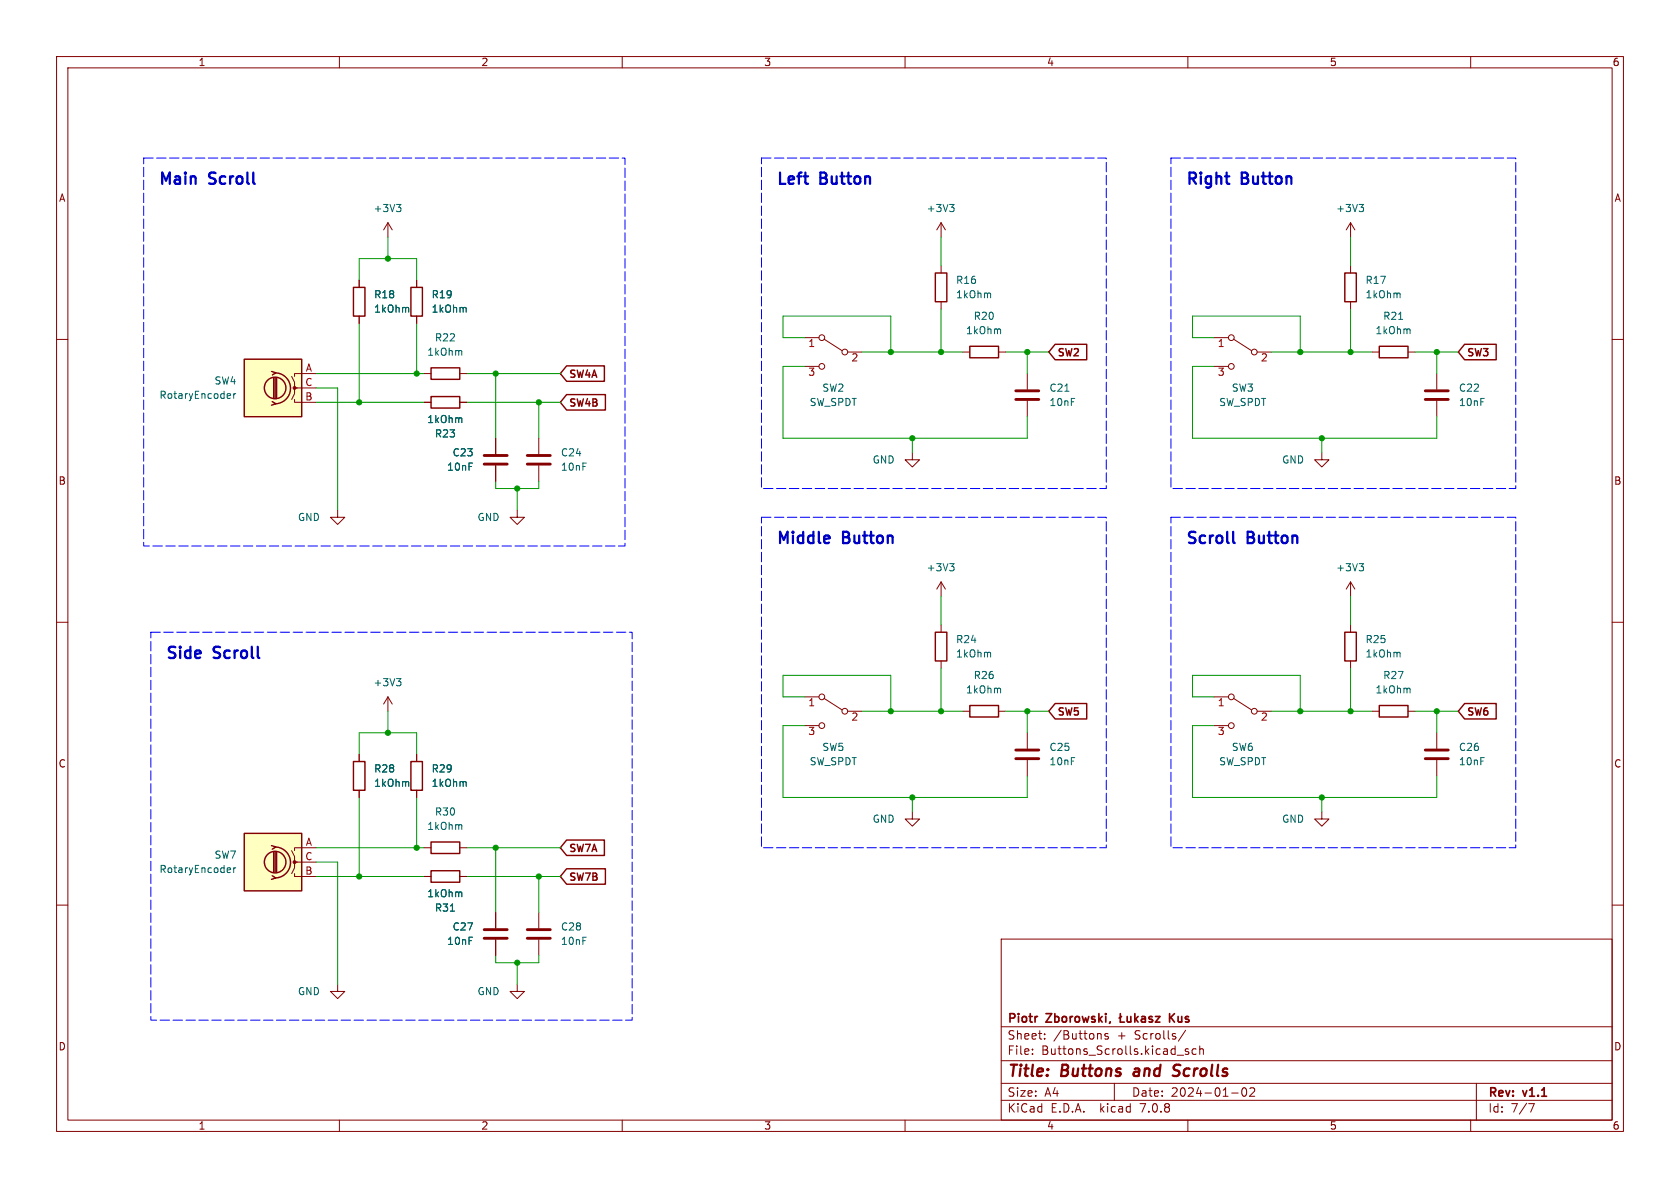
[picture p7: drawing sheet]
<svg xmlns="http://www.w3.org/2000/svg" width="297mm" height="210mm" viewBox="0 0 297 210" stroke-linecap="round" stroke-linejoin="round" font-family="sans-serif">
<g fill="none" stroke="#840000" stroke-width=".18">
<path d="M10 10h277v190h-277zM12 12h273v186h-273zM60 10v2M110 10v2M160 10v2M210 10v2M260 10v2M68.6 39.4l-.8 1.2M68.6 39.4v2.5M68.6 39.4l.7 1.2M166.4 39.4v2.5M166.4 39.4l-.8 1.2"/>
<path d="M166.4 39.4l.7 1.2M238.8 39.4v2.5M238.8 39.4l-.8 1.2M238.8 39.4l.7 1.2M10 60h2M63.5 49.5v1.3M63.5 55.9v1.3M73.7 49.5v1.3M73.7 55.9v1.3M142.2 59.7h2.6M145.7 59.9l3.1 2.1M166.4 47v1.3"/>
<path d="M166.4 53.3v1.3M214.6 59.7h2.6M218.1 59.9l3.1 2.1M238.8 47v1.3M238.8 53.3v1.3M285 60h2M51.6 66.5l.5 1.1v1h.5M52.1 70.6v.5h3.8M55.9 66h-3.8v.5M55.9 68.6h-3.8v1l-.5 1M74.9 66h1.3M74.9 71.1h1.3"/>
<path d="M81.3 66h1.2M81.3 71.1h1.2M87.6 77.5v2.8M95.2 77.5v2.8M142.2 64.8h2.6M149.9 62.2h2.5M170.2 62.2h1.2M176.5 62.2h1.3M181.6 66v2.8M181.6 70.9v2.8M214.6 64.8h2.6M222.2 62.2h2.6"/>
<path d="M242.6 62.2h1.2M248.9 62.2h1.3M254 66v2.8M254 70.9v2.8M59.7 90.2v1.2h-1.3l1.3 1.3 1.3-1.3h-1.3M87.6 82.3v2.8M91.4 90.2v1.2h-1.2l1.2 1.3 1.3-1.3h-1.3M95.2 82.3v2.8M161.3 80v1.3h-1.3l1.3 1.3 1.3-1.3h-1.3M233.7 80v1.3h-1.3l1.3 1.3 1.2-1.3h-1.2M10 110h2M166.4 102.9l-.8 1.2"/>
<path d="M166.4 102.9v2.5M166.4 110.5v1.3M166.4 116.8v1.3M166.4 102.9l.7 1.2M238.8 102.9l-.8 1.2M238.8 102.9v2.5M238.8 110.5v1.3M238.8 116.8v1.3M238.8 102.9l.7 1.2M285 110h2M63.5 133.4v1.2M63.5 139.7v1.3"/>
<path d="M68.6 123.2v2.5M68.6 123.2l-.8 1.3M68.6 123.2l.7 1.3M73.7 133.4v1.2M73.7 139.7v1.3M142.2 123.2h2.6M142.2 128.3h2.6M145.7 123.4l3.1 2.1M149.9 125.7h2.5M170.2 125.7h1.2M176.5 125.7h1.3M181.6 129.5v2.8"/>
<path d="M181.6 134.4v2.8M214.6 123.2h2.6M214.6 128.3h2.6M218.1 123.4l3.1 2.1M222.2 125.7h2.6M242.6 125.7h1.2M248.9 125.7h1.3M254 129.5v2.8M254 134.4v2.8M10 160h2M51.6 150.4l.5 1v1h.5M52.1 154.4v.5h3.8"/>
<path d="M55.9 149.9h-3.8v.5M55.9 152.4h-3.8v1l-.5 1M74.9 149.9h1.3M74.9 154.9h1.3M81.3 149.9h1.2M81.3 154.9h1.2M161.3 143.5v1.3h-1.3l1.3 1.3 1.3-1.3h-1.3M233.7 143.5v1.3h-1.3l1.3 1.3 1.2-1.3h-1.2M285 160h2M59.7 174v1.3h-1.3l1.3 1.2 1.3-1.2h-1.3M87.6 161.3v2.8M87.6 166.1v2.8"/>
<path d="M91.4 174v1.3h-1.2l1.2 1.2 1.3-1.2h-1.3M95.2 161.3v2.8M95.2 166.1v2.8M177 166h108v32h-108zM60 198v2M110 198v2M160 198v2M177 194.5h108M177 191.5h108M177 187.5h108M177 181.5h108M182.5 186.3v.1"/>
<path d="M182.5 185.5v.1M184.7 183.6v.1M184.7 182.8v.1M194.5 182.7l.2 .2v.8M195.9 182.8l-.4-.1-.2 .2 .1 .2 .5 .2v.3h-.6M197 191.5v3M208.1 186.5h1.1M209.6 182.1l-1.3 2M210 198v2M210.1 185.5l-.4-.1-.2 .2 .1 .2 .5 .2v.3h-.6M211.5 185.5l-.5-.1-.3 .3v.4l.2 .2h.6M212.1 185.5l.2-.1 .4 .1v.9"/>
<path d="M212.1 184.9v1.5M217.7 193.2h1.2M219.7 192.4l.2-.1a.81 .81 0 0 1 .6 .6 .81 .81 0 0 1-.3 .8l-.2 .1a.81 .81 0 0 1-.3-1.4zM221 192.4l.5-.1 .2 .1 .1 .3-.9 1.1h.9M260 198v2M261 191.5v6.5M270.2 195.1h1l-.6 1.5"/>
<circle cx="145.3" cy="59.7" r=".51"/>
<circle cx="217.7" cy="59.7" r=".51"/>
<circle cx="145.3" cy="64.8" r=".51"/>
<circle cx="149.4" cy="62.2" r=".51"/>
<circle cx="217.7" cy="64.8" r=".51"/>
<circle cx="221.7" cy="62.2" r=".51"/>
<circle cx="145.3" cy="123.2" r=".51"/>
<circle cx="145.3" cy="128.3" r=".51"/>
<circle cx="149.4" cy="125.7" r=".51"/>
<circle cx="217.7" cy="123.2" r=".51"/>
<circle cx="217.7" cy="128.3" r=".51"/>
<circle cx="221.7" cy="125.7" r=".51"/>
</g>
<path d="M200.5 189.5l-.1 .4 .2 .3M208.4 190a.85 .85 0 0 1-1.1 .1M208.4 188.2l-.7 .1a.46 .46 0 0 0-.2 .5 .46 .46 0 0 0 .3 .4l.6 .2" fill="none" stroke="#840000" stroke-width=".4"/>
<g fill="none" stroke="#840000" stroke-width=".3">
<path d="M198.1 179.2v1.5h.7M198.3 179.7l-.5 .3M199.3 179.7v.9l.4 .1 .2-.2M199.9 179.7v1M200.6 179.2v1.5M201.2 179.7l-.6 .6M201.8 179.8h.6l.1 .9M203.7 179.8l-.4-.1-.2 .2 .1 .2 .5 .2v.3h-.6M204.3 179.7h.8l-.8 1h.8M206.8 179.2v1.5M207 179.8l.6 .9M207.6 179.2l-.8 .8"/>
<path d="M200.8 180.1l.4 .6M202.5 180l-.5 .1a.29 .29 0 0 0-.2 .3 .29 .29 0 0 0 .2 .3l.5-.1"/>
</g>
<g fill="none" stroke="#840000" stroke-width=".51">
<path d="M179.6 70.6h4M179.6 69.1h4M252 70.6h4M252 69.1h4M85.6 82h4.1M85.6 80.5h4.1M93.2 82h4.1M93.2 80.5h4.1M179.6 134.1h4M179.6 132.6h4M252 134.1h4M252 132.6h4"/>
<path d="M85.6 165.9h4.1M85.6 164.3h4.1M93.2 165.9h4.1M93.2 164.3h4.1"/>
</g>
<g fill="none" stroke="#006464" stroke-width=".18">
<path d="M70.1 36.1h.8l-.4 .5M70.6 36.6l.3 .3v.3l-.3 .2M167.9 36.1h.8l-.5 .5M168.4 36.6l.3 .3v.3l-.3 .2M240.3 36.1h.8l-.5 .5M240.8 36.6l.3 .3v.3l-.3 .2M72.2 54.4l.1 .8M82.4 54.4v.8M175.1 51.9v.7M176.8 58.2l.1 .8M247.3 56.5h.7M247.5 51.9v.7"/>
<path d="M249.2 58.2l.1 .8M40.3 69.6h.4l.1 .3-.6 .1M40.7 70.4h-.4M41.3 69.6v.8M41.7 69.6l-.4 .2M81.6 62v.8M81.6 73.9v.8M188.3 69.2h.7M167.9 99.6h.8l-.5 .5M240.3 99.6h.8l-.5 .5M70.1 120h.8l-.4 .4M168.4 100.1l.3 .3v.3l-.3 .2"/>
<path d="M175.1 115.4v.7M240.8 100.1l.3 .3v.3l-.3 .2M247.5 115.4v.7M70.6 120.4l.3 .3v.3l-.3 .2M72.2 138.2l.1 .8M82.4 138.2v.8M176.8 121.7l.1 .8M249.2 121.7l.1 .8M40.3 153.4l.4 .1 .1 .2-.6 .1M40.7 154.2h-.4M41.3 153.4v.8M41.7 153.4l-.4 .2"/>
<path d="M81.6 145.8v.8M81.6 157.7v.8M79.6 161.1h.7"/>
</g>
<g fill="none" stroke="#840000" stroke-width=".25">
<path d="M62.5 50.8h2v5.1h-2zM72.6 50.8h2.1v5.1h-2.1zM165.4 48.3h2v5h-2zM237.7 48.3h2.1v5h-2.1zM43.2 63.5h10.1v10.2h-10.1zM48 65.7l.8 .2-.7 .4M48.1 71l.7 .4-.8 .2M48.4 66.8v3.6M48.6 65.9a2.73 2.73 0 0 1 2.8 2.7 2.73 2.73 0 0 1-2.8 2.8M48.6 66.8v3.6M48.9 66.8v3.6M76.2 65h5.1v2.1h-5.1z"/>
<path d="M76.2 70.1h5.1v2h-5.1zM100.2 64.7h6.6v2.7h-6.6l-1.1-1.4zM100.2 69.8h6.8v2.7h-6.8l-1.1-1.4zM171.4 61.2h5.1v2h-5.1zM186.5 60.9h5.6v2.7h-5.6l-1.1-1.4zM243.8 61.2h5.1v2h-5.1zM258.9 60.9h5.6v2.7h-5.6l-1.1-1.4zM165.4 111.8h2v5h-2zM237.7 111.8h2.1v5h-2.1zM62.5 134.6h2v5.1h-2zM72.6 134.6h2.1v5.1h-2.1zM171.4 124.7h5.1v2h-5.1z"/>
<path d="M186.5 124.4h5.6v2.7h-5.6l-1.1-1.4zM243.8 124.7h5.1v2h-5.1zM258.9 124.4h5.6v2.7h-5.6l-1.1-1.4zM43.2 147.3h10.1v10.2h-10.1zM48 149.5l.8 .2-.7 .4M48.1 154.8l.7 .4-.8 .2M48.4 150.6v3.6M48.6 149.7a2.73 2.73 0 0 1 2.8 2.8 2.73 2.73 0 0 1-2.8 2.7M48.6 150.6v3.6M48.9 150.6v3.6M76.2 148.8h5.1v2.1h-5.1zM76.2 153.9h5.1v2.1h-5.1z"/>
<path d="M100.2 153.6h6.8v2.7h-6.8l-1.1-1.4zM100.2 148.5h6.6v2.7h-6.6l-1.1-1.3z"/>
<circle cx="48.6" cy="68.6" r="1.9"/>
<circle cx="48.6" cy="152.4" r="1.9"/>
</g>
<g fill="#ffffc2" stroke="#ffffc2" stroke-width=".18">
<path d="M43.2 147.3h10.1v10.2h-10.1z"/>
<path d="M43.2 63.5h10.1v10.2h-10.1z"/>
</g>
<g fill="#840000" stroke="#840000" stroke-width=".18">
<circle cx="52.1" cy="152.4" r=".25"/>
<circle cx="52.1" cy="68.6" r=".25"/>
</g>
<path d="M218 95.7l.3 .3" fill="none" stroke="#0000c2" stroke-width=".4"/>
<path d="M25.4 27.9h85.1v68.6h-85.1v-68.6M134.6 27.9h61v58.5h-61v-58.5M207 27.9h61v58.5h-61v-58.5M134.6 91.4h61v58.5h-61v-58.5M207 91.4h61v58.5h-61v-58.5M26.7 111.8h85.1v68.5h-85.1v-68.5" fill="none" stroke="#00f" stroke-width=".18" stroke-dasharray="1.7 .6"/>
<g fill="none" stroke="#009600" stroke-width=".18">
<path d="M63.5 49.5v-3.8h10.2v3.8M63.5 57.2v13.9M68.6 41.9v3.8M73.7 57.2v8.8M142.2 59.7h-3.8v-3.8h19.1v6.3M166.4 41.9v5.1M166.4 54.6v7.6M214.6 59.7h-3.8v-3.8h19.1v6.3M238.8 41.9v5.1M238.8 54.6v7.6M55.9 66h19M55.9 68.6h3.8v21.6"/>
<path d="M55.9 71.1h19M82.5 66h16.6M82.5 71.1h16.6M87.6 66v11.5M95.2 71.1v6.4M142.2 64.8h-3.8v12.7h43.2v-3.8M152.4 62.2h17.8M161.3 77.5v2.5M177.8 62.2h7.6M181.6 62.2v3.8M214.6 64.8h-3.8v12.7h43.2v-3.8M224.8 62.2h17.8"/>
<path d="M233.7 77.5v2.5M250.2 62.2h7.6M254 62.2v3.8M87.6 85.1v1.3h7.6v-1.3M91.4 86.4v3.8M166.4 105.4v5.1M166.4 118.1v7.6M238.8 105.4v5.1M238.8 118.1v7.6M63.5 133.4v-3.9h10.2v3.9M68.6 125.7v3.8M142.2 123.2h-3.8v-3.8h19.1v6.3"/>
<path d="M142.2 128.3h-3.8v12.7h43.2v-3.8M152.4 125.7h17.8M177.8 125.7h7.6M181.6 125.7v3.8M214.6 123.2h-3.8v-3.8h19.1v6.3M214.6 128.3h-3.8v12.7h43.2v-3.8M224.8 125.7h17.8M250.2 125.7h7.6M254 125.7v3.8M55.9 149.9h19M55.9 154.9h19M55.9 152.4h3.8v21.6"/>
<path d="M63.5 141v13.9M73.7 141v8.9M82.5 149.9h16.6M82.5 154.9h16.6M87.6 149.9v11.4M95.2 154.9v6.4M161.3 141v2.5M233.7 141v2.5M87.6 168.9v1.3h7.6v-1.3M91.4 170.2v3.8"/>
</g>
<g fill="#009600" stroke="#009600" stroke-width=".18">
<circle cx="238.8" cy="62.2" r=".46"/>
<circle cx="254" cy="62.2" r=".46"/>
<circle cx="229.9" cy="62.2" r=".46"/>
<circle cx="233.7" cy="77.5" r=".46"/>
<circle cx="68.6" cy="45.7" r=".46"/>
<circle cx="87.6" cy="66" r=".46"/>
<circle cx="63.5" cy="71.1" r=".46"/>
<circle cx="73.7" cy="66" r=".46"/>
<circle cx="161.3" cy="77.5" r=".46"/>
<circle cx="157.5" cy="125.7" r=".46"/>
<circle cx="161.3" cy="141" r=".46"/>
<circle cx="68.6" cy="129.5" r=".46"/>
<circle cx="63.5" cy="154.9" r=".46"/>
<circle cx="73.7" cy="149.9" r=".46"/>
<circle cx="95.2" cy="154.9" r=".46"/>
<circle cx="87.6" cy="149.9" r=".46"/>
<circle cx="91.4" cy="170.2" r=".46"/>
<circle cx="229.9" cy="125.7" r=".46"/>
<circle cx="233.7" cy="141" r=".46"/>
<circle cx="238.8" cy="125.7" r=".46"/>
<circle cx="254" cy="125.7" r=".46"/>
<circle cx="166.4" cy="125.7" r=".46"/>
<circle cx="181.6" cy="125.7" r=".46"/>
<circle cx="157.5" cy="62.2" r=".46"/>
<circle cx="95.2" cy="71.1" r=".46"/>
<circle cx="91.4" cy="86.4" r=".46"/>
<circle cx="166.4" cy="62.2" r=".46"/>
<circle cx="181.6" cy="62.2" r=".46"/>
</g>
<g font-size="2.8" fill="#0000c2">
<text x="27.9" y="32.8">Main</text>
<text x="37.1" y="32.8">Scroll</text>
<text x="137.2" y="32.8">Left</text>
<text x="145.1" y="32.8">Button</text>
<text x="209.5" y="32.8">Right</text>
<text x="219.6" y="32.8">Button</text>
<text x="137.2" y="96.3">Middle</text>
<text x="149.1" y="96.3">Button</text>
<text x="209.5" y="96.3">Scroll</text>
<text x="220.6" y="96.3">Button</text>
<text x="29.2" y="116.6">Side</text>
<text x="37.9" y="116.6">Scroll</text>
</g>
<g font-size="2.8" fill="#840000">
<text x="178" y="190.9">Title:</text>
<text x="187.7" y="190.9">Buttons</text>
<text x="201.3" y="190.9">and</text>
<text x="209.1" y="190.9">Scrolls</text>
</g>
<g font-size="2.1" fill="#840000">
<text x="178" y="184">Sheet:</text>
<text x="178" y="181.2">Piotr</text>
<text x="185.1" y="181.2">Zborowski,</text>
<text x="186.2" y="184">/Buttons</text>
<text x="197.6" y="184">+</text>
<text x="200.8" y="184">Scrolls/</text>
<text x="208" y="181.2">Kus</text>
<text x="178" y="186.7">File:</text>
<text x="184.1" y="186.7">Buttons_Scrolls.kicad_sch</text>
<text x="178" y="196.9">KiCad</text>
<text x="178" y="194.1">Size:</text>
<text x="184.7" y="194.1">A4</text>
<text x="185.7" y="196.9">E.D.A.</text>
<text x="194.6" y="196.9">kicad</text>
<text x="200" y="194.1">Date:</text>
<text x="201.8" y="196.9">7.0.8</text>
<text x="207" y="194.1">2024-01-02</text>
<text x="263" y="194.3">Rev:</text>
<text x="263" y="196.9">Id:</text>
<text x="267.1" y="196.9">7/7</text>
<text x="269.4" y="194.3">v1.1</text>
</g>
<g font-size="1.8" fill="#840000">
<text x="35" y="11.9">1</text>
<text x="85" y="11.9">2</text>
<text x="135" y="11.9">3</text>
<text x="185" y="11.9">4</text>
<text x="235" y="11.9">5</text>
<text x="285" y="11.9">6</text>
<text x="10.3" y="35.9">A</text>
<text x="285.3" y="35.9">A</text>
<text x="186.8" y="63.3">SW2</text>
<text x="259.2" y="63.3">SW3</text>
<text x="100.5" y="67.1">SW4A</text>
<text x="100.5" y="72.2">SW4B</text>
<text x="10.3" y="85.9">B</text>
<text x="285.3" y="85.9">B</text>
<text x="186.8" y="126.8">SW5</text>
<text x="259.2" y="126.8">SW6</text>
<text x="10.3" y="135.9">C</text>
<text x="285.3" y="135.9">C</text>
<text x="100.5" y="151">SW7A</text>
<text x="100.5" y="156">SW7B</text>
<text x="10.3" y="185.9">D</text>
<text x="285.3" y="185.9">D</text>
<text x="35" y="199.9">1</text>
<text x="85" y="199.9">2</text>
<text x="135" y="199.9">3</text>
<text x="185" y="199.9">4</text>
<text x="235" y="199.9">5</text>
<text x="285" y="199.9">6</text>
</g>
<g font-size="1.8" fill="#006464">
<text x="65.9" y="37.7">+3V3</text>
<text x="163.7" y="37.7">+3V3</text>
<text x="236.1" y="37.7">+3V3</text>
<text x="66" y="52.9">R18</text>
<text x="76.2" y="52.9">R19</text>
<text x="168.9" y="50.4">R16</text>
<text x="168.9" y="52.9">1kOhm</text>
<text x="241.3" y="50.4">R17</text>
<text x="241.3" y="52.9">1kOhm</text>
<text x="66" y="55.5">1kOhm</text>
<text x="76.2" y="55.5">1kOhm</text>
<text x="170.7" y="59.3">1kOhm</text>
<text x="172" y="56.7">R20</text>
<text x="243.1" y="59.3">1kOhm</text>
<text x="244.4" y="56.7">R21</text>
<text x="75.4" y="63.1">1kOhm</text>
<text x="76.8" y="60.6">R22</text>
<text x="28.1" y="70.7">RotaryEncoder</text>
<text x="37.8" y="68.2">SW4</text>
<text x="143" y="72">SW_SPDT</text>
<text x="145.3" y="69.4">SW2</text>
<text x="185.4" y="69.4">C21</text>
<text x="185.4" y="72">10nF</text>
<text x="215.4" y="72">SW_SPDT</text>
<text x="217.7" y="69.4">SW3</text>
<text x="257.8" y="69.4">C22</text>
<text x="257.8" y="72">10nF</text>
<text x="75.4" y="75">1kOhm</text>
<text x="76.8" y="77.5">R23</text>
<text x="79" y="83.4">10nF</text>
<text x="79.9" y="80.9">C23</text>
<text x="99.1" y="80.9">C24</text>
<text x="99.1" y="83.4">10nF</text>
<text x="154.2" y="82.1">GND</text>
<text x="226.6" y="82.1">GND</text>
<text x="52.6" y="92.3">GND</text>
<text x="84.3" y="92.3">GND</text>
<text x="163.7" y="101.2">+3V3</text>
<text x="236.1" y="101.2">+3V3</text>
<text x="168.9" y="113.9">R24</text>
<text x="241.3" y="113.9">R25</text>
<text x="168.9" y="116.4">1kOhm</text>
<text x="241.3" y="116.4">1kOhm</text>
<text x="65.9" y="121.5">+3V3</text>
<text x="170.7" y="122.8">1kOhm</text>
<text x="172" y="120.2">R26</text>
<text x="243.1" y="122.8">1kOhm</text>
<text x="244.4" y="120.2">R27</text>
<text x="66" y="136.8">R28</text>
<text x="76.2" y="136.8">R29</text>
<text x="143" y="135.5">SW_SPDT</text>
<text x="145.3" y="132.9">SW5</text>
<text x="185.4" y="132.9">C25</text>
<text x="185.4" y="135.5">10nF</text>
<text x="215.4" y="135.5">SW_SPDT</text>
<text x="217.7" y="132.9">SW6</text>
<text x="257.8" y="132.9">C26</text>
<text x="257.8" y="135.5">10nF</text>
<text x="66" y="139.3">1kOhm</text>
<text x="76.2" y="139.3">1kOhm</text>
<text x="75.4" y="146.9">1kOhm</text>
<text x="76.8" y="144.4">R30</text>
<text x="154.2" y="145.6">GND</text>
<text x="226.6" y="145.6">GND</text>
<text x="28.1" y="154.5">RotaryEncoder</text>
<text x="37.8" y="152">SW7</text>
<text x="75.4" y="158.8">1kOhm</text>
<text x="76.8" y="161.4">R31</text>
<text x="79" y="167.2">10nF</text>
<text x="79.9" y="164.7">C27</text>
<text x="99.1" y="164.7">C28</text>
<text x="99.1" y="167.2">10nF</text>
<text x="52.6" y="176.1">GND</text>
<text x="84.3" y="176.1">GND</text>
</g>
<g font-size="1.8" fill="#a90000">
<text x="54" y="65.8">A</text>
<text x="142.8" y="61.7">1</text>
<text x="150.4" y="64.2">2</text>
<text x="215.2" y="61.7">1</text>
<text x="222.8" y="64.2">2</text>
<text x="53.9" y="70.9">B</text>
<text x="53.9" y="68.3">C</text>
<text x="142.8" y="66.8">3</text>
<text x="215.2" y="66.8">3</text>
<text x="142.8" y="125.2">1</text>
<text x="215.2" y="125.2">1</text>
<text x="142.8" y="130.3">3</text>
<text x="150.4" y="127.7">2</text>
<text x="215.2" y="130.3">3</text>
<text x="222.8" y="127.7">2</text>
<text x="54" y="149.6">A</text>
<text x="53.9" y="154.7">B</text>
<text x="53.9" y="152.1">C</text>
</g>
</svg>
